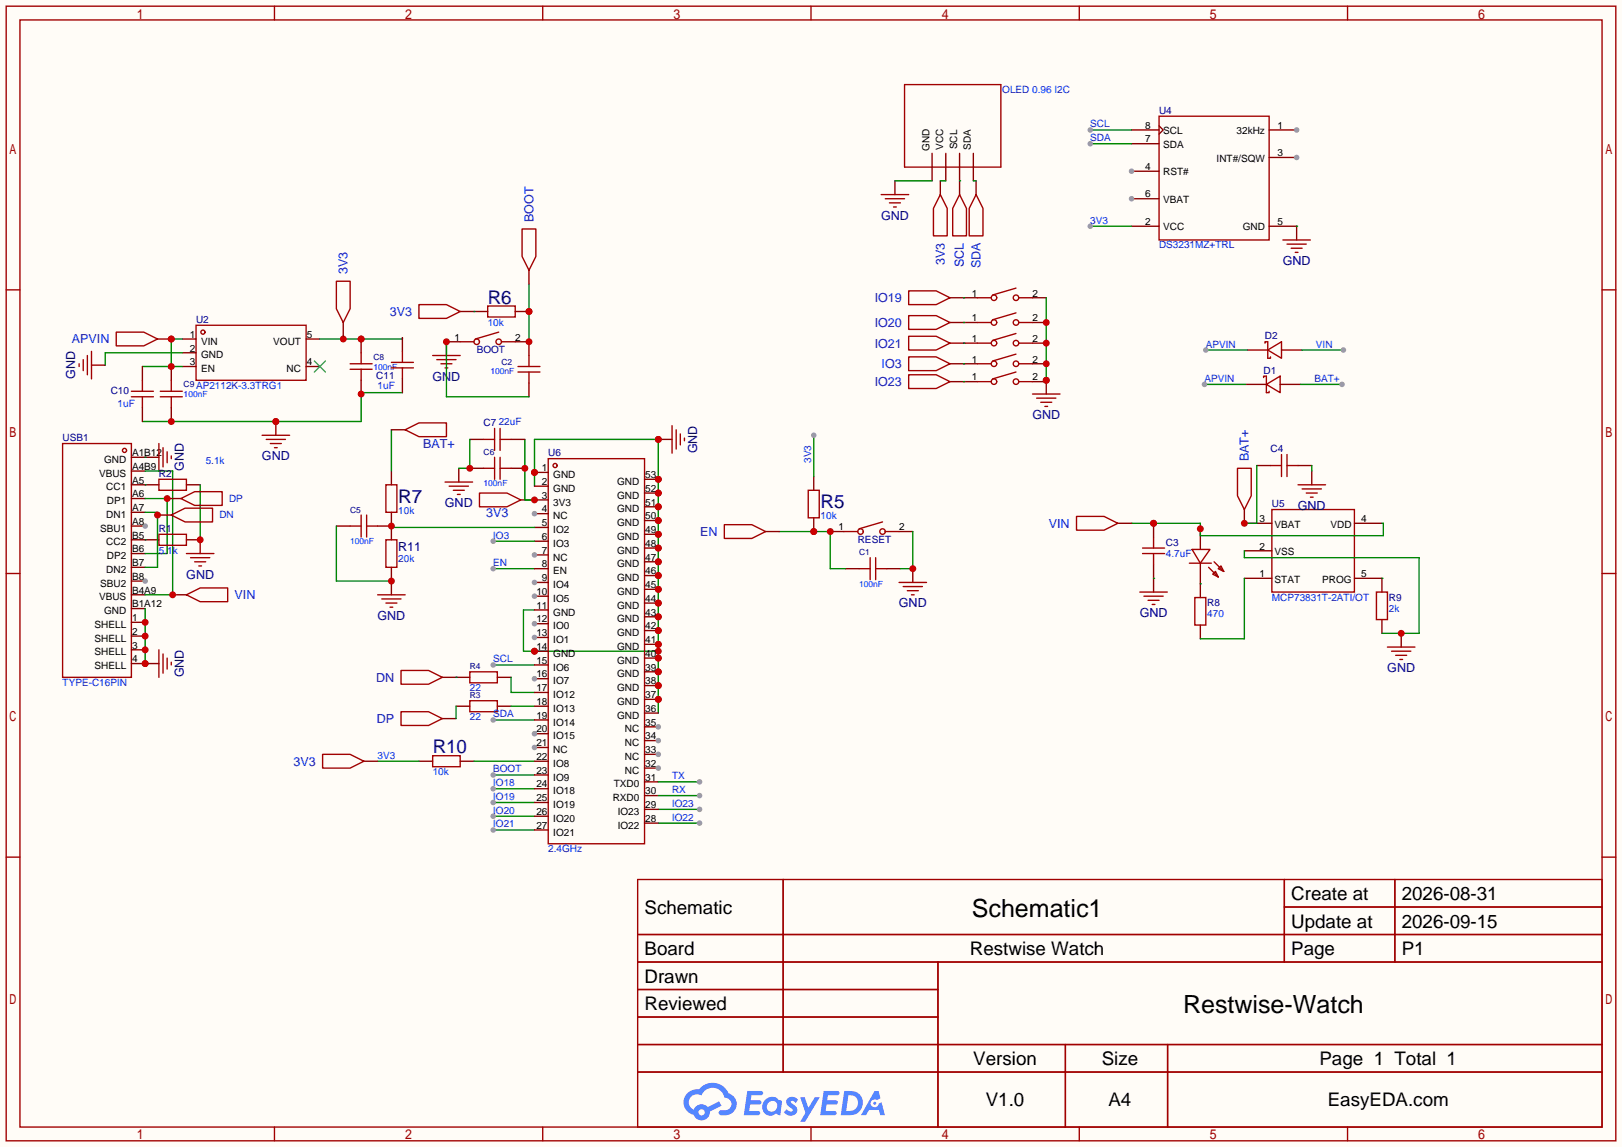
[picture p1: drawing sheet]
<svg xmlns="http://www.w3.org/2000/svg" width="299mm" height="212mm" viewBox="0 0 299 212" stroke-linecap="round" stroke-linejoin="round" font-family="sans-serif">
<path d="M0 0h299.5v211.8h-299.5z" fill="#fffcf7"/>
<g fill="none" stroke="#a10000" stroke-width=".25">
<path d="M1.1 1.1h297.2v209.6h-297.2zM3.7 3.7h292.1v204.5h-292.1zM50.7 1.1v2.6M100.2 1.1v2.6M149.7 1.1v2.6M199.3 1.1v2.6M248.8 1.1v2.6M1.1 53.5h2.6M295.8 53.5h2.5M1.1 105.9h2.6M295.8 105.9h2.5M1.1 158.3h2.6"/>
<path d="M295.8 158.3h2.5M117.7 162.4h178.1v45.8h-178.1zM117.7 172.6h178.1M117.7 177.7h178.1M144.6 162.4v35.6M173.2 177.7v30.5M237.1 162.4v15.3M237.1 167.5h58.7M257.5 162.4v15.3M117.7 182.8h55.5M117.7 192.9h178.1M117.7 187.8h55.5"/>
<path d="M117.7 198h178.1M196.7 192.9v15.3M215.6 192.9v15.3M50.7 208.2v2.5M100.2 208.2v2.5M149.7 208.2v2.5M199.3 208.2v2.5M248.8 208.2v2.5"/>
</g>
<g fill="#5487ff">
<path d="M145.5 202.8a1.3 1.3 0 0 1 1.8 .3l-.4 .6a.54 .54 0 0 0-.9-.2l.1 .2a1.58 1.58 0 0 1 1.1 1.6 1.43 1.43 0 0 1-2.5 .1l.5-.6a.64 .64 0 0 0 .5 .5 .64 .64 0 0 0 .7-.3l-.2-.2a1.6 1.6 0 0 1-1-1.6z"/>
<path d="M147.7 202.7h.9l.7 1.9 1.1-1.9h.9l-2.7 4.5h-.9l1-1.7z"/>
<path d="M138 201.5h1.6a1.31 1.31 0 0 1 1.2 .2 .4 .4 0 0 1-.3 .6h-1.8l-.1 .9h1.6a.4 .4 0 0 1 .4 .4 .4 .4 0 0 1-.4 .4h-1.7l-.2 1.2h.8a1.23 1.23 0 0 1 1.2 .2 .39 .39 0 0 1-.3 .6h-2.7z"/>
<path d="M152.1 201.5h1.6a1.32 1.32 0 0 1 1.3 .2 .39 .39 0 0 1-.4 .6h-1.7l-.2 .9h1.7a.4 .4 0 0 1 .3 .4 .4 .4 0 0 1-.4 .4h-1.7l-.2 1.2h.8a1.23 1.23 0 0 1 1.2 .2 .39 .39 0 0 1-.3 .6h-2.7z"/>
<path d="M161.5 201.5h.7l.4 1.3-.7 .4a.75 .75 0 0 0-1.1 .3 .75 .75 0 0 0 .5 1 .75 .75 0 0 0 .9-.6l.6-.3 .6 2.4h-.9l-.2-1h-1.9l-.5 1h-.9z"/>
<path d="M155.9 201.5l-.7 4.5h1.5a2.27 2.27 0 0 0 2.6-2.3 2.27 2.27 0 0 0-2.7-2.2zM156.6 202.3a1.5 1.5 0 0 1 1.8 1.5 1.5 1.5 0 0 1-1.9 1.4h-.3z"/>
<path d="M141.3 203.1a1.62 1.62 0 0 0-.4 2.1 1.62 1.62 0 0 0 2 .7l.4-.3 .3 .3 .5 .1 .3-2.5-.2-.3h-.4a1.58 1.58 0 0 0-2.5-.1zM141.9 203.6a.99 .99 0 0 1 1.6 .3 .99 .99 0 0 1-.9 1.4 .94 .94 0 0 1-1-.5 .94 .94 0 0 1 .3-1.2z"/>
<path d="M126.9 201.9a2.37 2.37 0 0 0 1.2 4 1.54 1.54 0 0 0 1.7 1 1.54 1.54 0 0 0 1.3-1.6l2.1-1.1-.5-.8-2 1.1a1.57 1.57 0 0 0-2.6 .4 1.5 1.5 0 0 1-.8-2.1 1.5 1.5 0 0 1 2.2-.5 2.23 2.23 0 0 1 2.3-1.4 2.23 2.23 0 0 1 2 1.8 1.16 1.16 0 0 1 1.2 1.1 1.16 1.16 0 0 1-1 1.3h-.7a.47 .47 0 0 0-.6 .3 .47 .47 0 0 0 .4 .6 2.23 2.23 0 0 0 2.3-.7 2.23 2.23 0 0 0 .4-2.3 2.16 2.16 0 0 0-1.3-1.1 3.2 3.2 0 0 0-5.4-.7l-1.2 .1zM129 205.4a.58 .58 0 0 1 1.1 0 .58 .58 0 0 1-1.1 0z"/>
<circle cx="161.5" cy="203.8" r=".28"/>
</g>
<g fill="none" stroke="#a10000" stroke-width=".25">
<path d="M11.6 81.9h12.7v43.2h-12.7z"/>
<circle cx="23" cy="83.2" r=".38"/>
</g>
<path d="M24.3 84.5h2.5M24.3 87h2.5M24.3 89.5h2.5M24.3 92.1h2.5M24.3 94.6h2.5M24.3 97.2h2.5" fill="none" stroke="#870000" stroke-width=".25"/>
<circle cx="26.8" cy="97.2" r=".51" fill="#999"/>
<path d="M24.3 99.7h2.5M24.3 102.2h2.5M24.3 104.8h2.5M24.3 107.3h2.5" fill="none" stroke="#870000" stroke-width=".25"/>
<circle cx="26.8" cy="107.3" r=".51" fill="#999"/>
<path d="M33.7 62.6h2.5M33.7 65.2h2.5M33.7 67.7h2.5M56.5 62.6h2.6M56.5 67.7h2.6M24.3 109.9h2.5M24.3 112.4h2.5M24.3 114.9h2.5M24.3 117.5h2.5M24.3 120h2.5M24.3 122.6h2.5" fill="none" stroke="#870000" stroke-width=".25"/>
<g fill="none" stroke="#a10000" stroke-width=".25">
<path d="M36.2 60.1h20.3v10.1h-20.3z"/>
<circle cx="37.5" cy="61.3" r=".38"/>
</g>
<path d="M58 66.7l2.1 2M60.1 66.7l-2.1 2" fill="none" stroke="#3c3" stroke-width=".25"/>
<path d="M26.8 112.4v10.2" fill="none" stroke="#008700" stroke-width=".25"/>
<g fill="#c00">
<circle cx="26.8" cy="120" r=".63"/>
<circle cx="26.8" cy="122.6" r=".63"/>
<circle cx="26.8" cy="117.5" r=".63"/>
<circle cx="26.8" cy="114.9" r=".63"/>
</g>
<path d="M26.8 84.5h2.5M26.8 122.6h2.5" fill="none" stroke="#870000" stroke-width=".25"/>
<path d="M29.3 81.9v5.1M30.1 82.7v3.5M30.9 83.4v2.1M31.6 84.2v.5" fill="none" stroke="#a10000" stroke-width=".25"/>
<path d="M26.8 84.5h.1" fill="none" stroke="#008700" stroke-width=".25"/>
<circle cx="26.8" cy="122.6" r=".63" fill="#c00"/>
<path d="M29.3 98.7h5.1v2h-5.1zM29.3 88.5h5.1v2.1h-5.1zM29.3 120v5.1M30.1 120.8v3.5M30.9 121.5v2.1M31.6 122.3v.5" fill="none" stroke="#a10000" stroke-width=".25"/>
<path d="M26.8 99.7h.1M26.8 89.5h.1M26.8 87h5.1v22.9h-5.1M26.8 92.1h4.1v10.1h-4.1M37 89.5v10.2" fill="none" stroke="#008700" stroke-width=".25"/>
<path d="M26.8 99.7h2.5M26.8 89.5h2.5M34.4 99.7h2.6v2.5M34.4 89.5h2.6" fill="none" stroke="#870000" stroke-width=".25"/>
<circle cx="37" cy="99.7" r=".63" fill="#c00"/>
<path d="M34.4 102.2h5.1M35.2 103h3.5M35.9 103.8h2.1M36.7 104.5h.5" fill="none" stroke="#a10000" stroke-width=".25"/>
<path d="M31.9 109.9h2.5" fill="none" stroke="#870000" stroke-width=".25"/>
<circle cx="31.9" cy="109.9" r=".63" fill="#c00"/>
<path d="M14.6 67.2v.5M15.4 66.4v2.1M16.1 65.7v3.5M16.9 64.9v5.1M34.4 109.9l2.6-1.3h5v2.5h-5z" fill="none" stroke="#a10000" stroke-width=".25"/>
<path d="M16.9 67.4h2.5" fill="none" stroke="#870000" stroke-width=".25"/>
<path d="M33.7 65.2h-14.3v2.2M63.4 62.1v.5M74.3 62.4v.2h-15.2" fill="none" stroke="#008700" stroke-width=".25"/>
<g fill="#c00">
<circle cx="66.7" cy="62.6" r=".63"/>
<circle cx="63.4" cy="62.6" r=".63"/>
</g>
<g fill="none" stroke="#870000" stroke-width=".25">
<path d="M177.9 55h2.6M177.9 59.6h2.6M190.6 55h2.6M190.6 59.6h2.6M66.7 62.6v2.6M82.4 63.1h2.6M95.1 63.1h2.6v2.6M97.7 70.7v2.6M177.9 63.4h2.6M177.9 70.5h2.6M177.9 67.2h2.6M190.6 63.4h2.6"/>
<path d="M190.6 70.5h2.6M190.6 67.2h2.6M62.1 97.2h2.5M69.7 97.2h2.6M86.7 86.5h2.6M94.4 86.5h2.5M153.3 98.2h2.5M166 98.2h2.5M81.7 125.1h5M81.7 132.7h2.5M84.2 130.4h2.5M91.8 130.4h2.6"/>
<path d="M91.8 125.1h2.6"/>
</g>
<g fill="none" stroke="#a10000" stroke-width=".25">
<path d="M180.5 55h2.5M180.5 59.6h2.5M187.6 53.2l-4.3 1.3M187.6 57.8l-4.3 1.3M188.1 55h2.5M188.1 59.6h2.5M64.6 67.2h4.1M85 63.1h2.5M92.1 61.3l-4.3 1.3M92.6 63.1h2.5M95.6 68.7h4.1M95.6 67.7h4.1"/>
<path d="M97.7 65.7v2M97.7 68.7v2M180.5 63.4h2.5M180.5 70.5h2.5M180.5 67.2h2.5M187.6 61.6l-4.3 1.3M187.6 68.7l-4.3 1.3M187.6 65.4l-4.3 1.3M188.1 63.4h2.5M188.1 70.5h2.5M188.1 67.2h2.5M64.6 97.2h2.1"/>
<path d="M66.7 95.1v4.1M67.7 95.1v4.1M67.7 97.2h2M89.3 86.5h2M91.3 84.5v4M92.3 84.5v4M92.3 86.5h2.1M155.8 98.2h2.6M162.9 96.4l-4.3 1.3M163.4 98.2h2.6M74 131.4h5.1l2.6 1.3-2.6 1.3h-5.1zM74 123.8h5.1l2.6 1.3-2.6 1.3h-5.1z"/>
<path d="M86.7 129.4h5.1v2h-5.1zM86.7 124.1h5.1v2h-5.1z"/>
<circle cx="183.5" cy="55" r=".51"/>
<circle cx="183.5" cy="59.6" r=".51"/>
<circle cx="187.6" cy="55" r=".51"/>
<circle cx="187.6" cy="59.6" r=".51"/>
<circle cx="88" cy="63.1" r=".51"/>
<circle cx="92.1" cy="63.1" r=".51"/>
<circle cx="183.5" cy="67.2" r=".51"/>
<circle cx="183.5" cy="63.4" r=".51"/>
<circle cx="183.5" cy="70.5" r=".51"/>
<circle cx="187.6" cy="67.2" r=".51"/>
<circle cx="187.6" cy="63.4" r=".51"/>
<circle cx="187.6" cy="70.5" r=".51"/>
<circle cx="158.9" cy="98.2" r=".51"/>
<circle cx="162.9" cy="98.2" r=".51"/>
</g>
<path d="M84.2 125.1h.1M84.2 130.4v2.3M94.4 130.4h4.3M94.4 125.1v2.8h4.3" fill="none" stroke="#008700" stroke-width=".25"/>
<circle cx="66.7" cy="62.6" r=".63" fill="#c00"/>
<path d="M29.6 72.3h4.1M29.6 73.3h4.1M31.6 70.2v2.1M31.6 73.3v2M64.6 68.2h4.1M66.7 65.2v2M66.7 68.2v2M158.6 105h2.1M160.7 103v4.1M161.7 103v4.1M161.7 105h2" fill="none" stroke="#a10000" stroke-width=".25"/>
<path d="M31.6 67.7v2.5M31.6 75.3v2.6M66.7 70.2v2.6M156.1 105h2.5M163.7 105h2.5" fill="none" stroke="#870000" stroke-width=".25"/>
<path d="M143.9 98.2h9.4v6.8h2.8" fill="none" stroke="#008700" stroke-width=".25"/>
<g fill="#c00">
<circle cx="150.2" cy="98.2" r=".63"/>
<circle cx="153.3" cy="98.2" r=".63"/>
</g>
<path d="M97.7 52.5v10.6" fill="none" stroke="#008700" stroke-width=".25"/>
<g fill="#c00">
<circle cx="97.7" cy="63.1" r=".63"/>
<circle cx="97.7" cy="57.5" r=".63"/>
</g>
<path d="M82.4 63.1v2.6" fill="none" stroke="#870000" stroke-width=".25"/>
<path d="M79.9 65.7h5.1M80.6 66.4h3.6M81.4 67.2h2M82.2 67.9h.5" fill="none" stroke="#a10000" stroke-width=".25"/>
<path d="M82.4 63.1v10.2h15.3" fill="none" stroke="#008700" stroke-width=".25"/>
<circle cx="82.4" cy="63.1" r=".63" fill="#c00"/>
<path d="M168.5 98.2v6.8h-2.3" fill="none" stroke="#008700" stroke-width=".25"/>
<path d="M168.5 105v2.6" fill="none" stroke="#870000" stroke-width=".25"/>
<circle cx="168.5" cy="105" r=".63" fill="#c00"/>
<path d="M71.2 89.5h2.1v5.1h-2.1zM166 107.6h5.1M166.8 108.3h3.5M167.5 109.1h2M168.3 109.9h.5M79.9 139.6h5.1v2h-5.1z" fill="none" stroke="#a10000" stroke-width=".25"/>
<path d="M87.5 57.5h2.5M95.1 57.5h2.6M72.3 87v2.5M72.3 94.6v2.6M77.3 140.6h2.6M85 140.6h2.5" fill="none" stroke="#870000" stroke-width=".25"/>
<circle cx="97.7" cy="57.5" r=".63" fill="#c00"/>
<path d="M90 56.5h5.1v2h-5.1z" fill="none" stroke="#a10000" stroke-width=".25"/>
<path d="M150.2 88v2.6M150.2 95.6v2.6" fill="none" stroke="#870000" stroke-width=".25"/>
<circle cx="150.2" cy="98.2" r=".63" fill="#c00"/>
<path d="M149.2 90.6h2.1v5h-2.1z" fill="none" stroke="#a10000" stroke-width=".25"/>
<path d="M150.2 80.4v7.6" fill="none" stroke="#008700" stroke-width=".25"/>
<circle cx="150.2" cy="80.4" r=".51" fill="#999"/>
<path d="M85 57.5h2.5M221.6 97.7v3.8M221.6 104v3.8" fill="none" stroke="#870000" stroke-width=".25"/>
<path d="M77.3 56.3h5.1l2.6 1.2-2.6 1.3h-5.1zM219.6 104h4M220.1 101.5h3.3l-1.8 2.5zM223.1 104.8l1.8 1.8M223.9 106l.5-.5 .5 1.1zM224.2 103.8l1.7 1.7M224.9 105l.5-.5 .5 1z" fill="none" stroke="#a10000" stroke-width=".25"/>
<path d="M87.5 57.5h.1M193.2 55v15.5" fill="none" stroke="#008700" stroke-width=".25"/>
<g fill="#c00">
<circle cx="193.2" cy="59.6" r=".63"/>
<circle cx="193.2" cy="63.4" r=".63"/>
<circle cx="193.2" cy="67.2" r=".63"/>
<circle cx="193.2" cy="70.2" r=".63"/>
</g>
<path d="M193.2 70.2v2.6" fill="none" stroke="#870000" stroke-width=".25"/>
<circle cx="193.2" cy="70.2" r=".63" fill="#c00"/>
<g fill="none" stroke="#a10000" stroke-width=".25">
<path d="M167 15.6h17.8v15.3h-17.8zM162.7 35.9h5.1M163.4 36.7h3.6M164.2 37.5h2M165 38.2h.5M173.6 35.9l1.3 2.6v5.1h-2.6v-5.1zM177.2 35.9l1.2 2.6v5.1h-2.5v-5.1zM180.2 35.9l1.3 2.6v5.1h-2.6v-5.1zM214 21.5h20.3v22.8h-20.3zM167.8 53.7h5l2.6 1.3-2.6 1.3h-5zM167.8 58.3h5l2.6 1.3-2.6 1.2h-5zM167.8 62.1h5l2.6 1.3-2.6 1.2h-5z"/>
<path d="M167.8 65.9h5l2.6 1.3-2.6 1.3h-5zM167.8 69.2h5l2.6 1.3-2.6 1.3h-5zM190.6 72.8h5.1M191.4 73.5h3.5M192.2 74.3h2M192.9 75.1h.5"/>
</g>
<g fill="none" stroke="#870000" stroke-width=".25">
<path d="M165.2 33.4v2.5M172.1 28.3v5.1M173.6 33.4v2.5M174.6 28.3v5.1M177.2 28.3v7.6M179.7 28.3v5.1M180.2 33.4v2.5M234.3 24h5.1M175.4 55h2.5M175.4 59.6h2.5M175.4 63.4h2.5M175.4 67.2h2.5"/>
<path d="M175.4 70.5h2.5"/>
</g>
<path d="M165.2 33.4h6.9M173.6 33.4h1M177.2 33.4h.1M179.7 33.4h.5M177.9 55h.1M177.9 59.6h.1M177.9 63.4h.1M177.9 67.2h.1M177.9 70.5h.1" fill="none" stroke="#008700" stroke-width=".25"/>
<circle cx="239.4" cy="24" r=".51" fill="#999"/>
<path d="M234.3 29.1h5.1M208.9 41.8h5.1" fill="none" stroke="#870000" stroke-width=".25"/>
<circle cx="239.4" cy="29.1" r=".51" fill="#999"/>
<path d="M208.9 31.6h5.1" fill="none" stroke="#870000" stroke-width=".25"/>
<circle cx="208.9" cy="31.6" r=".51" fill="#999"/>
<path d="M208.9 36.7h5.1M234.3 41.8h5.1" fill="none" stroke="#870000" stroke-width=".25"/>
<circle cx="208.9" cy="36.7" r=".51" fill="#999"/>
<path d="M208.9 26.5h5.1M208.9 24h5.1M214 23.2l.8 .8-.8 .8" fill="none" stroke="#870000" stroke-width=".25"/>
<path d="M201.3 24h7.6" fill="none" stroke="#008700" stroke-width=".25"/>
<circle cx="201.3" cy="24" r=".51" fill="#999"/>
<path d="M201.3 26.5h7.6" fill="none" stroke="#008700" stroke-width=".25"/>
<circle cx="201.3" cy="26.5" r=".51" fill="#999"/>
<path d="M239.4 41.8v2.5" fill="none" stroke="#870000" stroke-width=".25"/>
<path d="M236.9 44.3h5M237.6 45.1h3.6M238.4 45.8h2M239.1 46.6h.5" fill="none" stroke="#a10000" stroke-width=".25"/>
<path d="M201.3 41.8h7.6M239.4 41.8h.1" fill="none" stroke="#008700" stroke-width=".25"/>
<circle cx="201.3" cy="41.8" r=".51" fill="#999"/>
<path d="M234.8 94.1h15.3v15.2h-15.3z" fill="none" stroke="#a10000" stroke-width=".25"/>
<path d="M229.7 96.6h5.1M250.1 96.6h5M229.7 106.8h5.1M229.7 101.7h5.1M250.1 106.8h5" fill="none" stroke="#870000" stroke-width=".25"/>
<path d="M208.9 96.6h12.7v2.3h33.8v-2.3h-.3" fill="none" stroke="#008700" stroke-width=".25"/>
<g fill="#c00">
<circle cx="221.6" cy="97.7" r=".63"/>
<circle cx="213" cy="96.6" r=".63"/>
</g>
<path d="M206.4 96.6h2.5M213 96.6v2.6M232 86h2.6M239.6 86h2.6M213 104.3v2.5" fill="none" stroke="#870000" stroke-width=".25"/>
<path d="M198.8 95.4h5l2.6 1.2-2.6 1.3h-5zM213 99.2v2M234.6 86h2M236.6 83.9v4.1M237.6 83.9v4.1M237.6 86h2M210.9 102.2h4.1M210.9 101.2h4.1" fill="none" stroke="#a10000" stroke-width=".25"/>
<circle cx="213" cy="96.6" r=".63" fill="#c00"/>
<path d="M210.4 109.3h5.1M211.2 110.1h3.6M212 110.9h2M212.7 111.6h.5M213 102.2v2.1M220.6 110.4h2v5h-2zM254.1 109.3h2.1v5.1h-2.1z" fill="none" stroke="#a10000" stroke-width=".25"/>
<path d="M213 106.8v2.5M221.6 107.8v2.6M221.6 115.4v2.6M255.1 106.8v2.5M255.1 114.4v2.6M258.7 117v2.5" fill="none" stroke="#870000" stroke-width=".25"/>
<path d="M213 106.8h.1M221.6 107.8h.1M229.7 106.8v11.2h-8.1M229.7 101.7v1.3h32.3v14h-6.9M255.1 106.8h.1" fill="none" stroke="#008700" stroke-width=".25"/>
<circle cx="258.7" cy="117" r=".63" fill="#c00"/>
<path d="M228.5 86.5h2.5v5.1l-1.3 2.5-1.2-2.5zM239.6 89.5h5.1M240.4 90.3h3.6M241.2 91.1h2M241.9 91.8h.5M256.2 119.5h5M256.9 120.3h3.6M257.7 121h2M258.4 121.8h.6" fill="none" stroke="#a10000" stroke-width=".25"/>
<path d="M229.7 94.1v2.5M242.2 87v2.5" fill="none" stroke="#870000" stroke-width=".25"/>
<path d="M98.7 89.8v-8.6h22.8v50.5M98.7 112.6h-2.1v7.7h24.9" fill="none" stroke="#008700" stroke-width=".25"/>
<g fill="#c00">
<circle cx="121.5" cy="81.2" r=".63"/>
<circle cx="98.7" cy="87.2" r=".63"/>
<circle cx="121.5" cy="88.5" r=".63"/>
<circle cx="121.5" cy="91.1" r=".63"/>
<circle cx="121.5" cy="93.6" r=".63"/>
<circle cx="121.5" cy="96.1" r=".63"/>
<circle cx="121.5" cy="98.7" r=".63"/>
<circle cx="121.5" cy="101.2" r=".63"/>
<circle cx="121.5" cy="103.8" r=".63"/>
<circle cx="121.5" cy="106.3" r=".63"/>
<circle cx="121.5" cy="108.8" r=".63"/>
<circle cx="121.5" cy="111.4" r=".63"/>
<circle cx="121.5" cy="113.9" r=".63"/>
<circle cx="121.5" cy="116.5" r=".63"/>
<circle cx="121.5" cy="119" r=".63"/>
<circle cx="121.5" cy="120.3" r=".63"/>
<circle cx="98.7" cy="120.3" r=".63"/>
<circle cx="121.5" cy="121.5" r=".63"/>
<circle cx="121.5" cy="124.1" r=".63"/>
<circle cx="121.5" cy="126.6" r=".63"/>
<circle cx="121.5" cy="129.2" r=".63"/>
</g>
<path d="M96.1 92.3h2.6" fill="none" stroke="#870000" stroke-width=".25"/>
<path d="M88.5 91.1h5.1l2.5 1.2-2.5 1.3h-5.1z" fill="none" stroke="#a10000" stroke-width=".25"/>
<path d="M91.1 105h7.6" fill="none" stroke="#008700" stroke-width=".25"/>
<circle cx="91.1" cy="105" r=".51" fill="#999"/>
<path d="M91.1 143.1h7.6" fill="none" stroke="#008700" stroke-width=".25"/>
<circle cx="91.1" cy="143.1" r=".51" fill="#999"/>
<path d="M69.7 140.6h7.6M87.5 140.6h11.2" fill="none" stroke="#008700" stroke-width=".25"/>
<path d="M121.5 81.2h2.6" fill="none" stroke="#870000" stroke-width=".25"/>
<circle cx="121.5" cy="81.2" r=".63" fill="#c00"/>
<path d="M124.1 78.6v5.1M124.8 79.4v3.5M233.3 69.7v-.2h.5v3h.5v-.2M233.6 63.4v-.3h.5v3.1h.5v-.3M233.8 71l2.5-1.5v3zM234.1 64.6l2.5-1.5v3.1zM125.6 80.1v2.1M126.4 80.9v.5" fill="none" stroke="#a10000" stroke-width=".25"/>
<path d="M230 71h3.8M230.3 64.6h3.8M236.3 71h3.9M236.6 64.6h3.8" fill="none" stroke="#870000" stroke-width=".25"/>
<path d="M240.2 71h7.6" fill="none" stroke="#008700" stroke-width=".25"/>
<circle cx="247.8" cy="71" r=".51" fill="#999"/>
<path d="M222.4 71h7.6" fill="none" stroke="#008700" stroke-width=".25"/>
<circle cx="222.4" cy="71" r=".51" fill="#999"/>
<path d="M31.6 67.7h2.1M33.7 62.6h-2.1v5.3h-.5v-.2h-4.8" fill="none" stroke="#008700" stroke-width=".25"/>
<g fill="#c00">
<circle cx="31.6" cy="67.7" r=".63"/>
<circle cx="31.6" cy="62.6" r=".63"/>
</g>
<path d="M29.1 62.6h2.5" fill="none" stroke="#870000" stroke-width=".25"/>
<circle cx="31.6" cy="62.6" r=".63" fill="#c00"/>
<path d="M21.5 61.3h5l2.6 1.3-2.6 1.3h-5z" fill="none" stroke="#a10000" stroke-width=".25"/>
<path d="M240.4 64.6h7.6" fill="none" stroke="#008700" stroke-width=".25"/>
<circle cx="248" cy="64.6" r=".51" fill="#999"/>
<path d="M222.6 64.6h7.7" fill="none" stroke="#008700" stroke-width=".25"/>
<circle cx="222.6" cy="64.6" r=".51" fill="#999"/>
<path d="M121.5 149.5h7.7" fill="none" stroke="#008700" stroke-width=".25"/>
<circle cx="129.2" cy="149.5" r=".51" fill="#999"/>
<path d="M121.5 152h7.7" fill="none" stroke="#008700" stroke-width=".25"/>
<circle cx="129.2" cy="152" r=".51" fill="#999"/>
<path d="M91.1 153.3h7.6" fill="none" stroke="#008700" stroke-width=".25"/>
<circle cx="91.1" cy="153.3" r=".51" fill="#999"/>
<path d="M91.1 150.7h7.6" fill="none" stroke="#008700" stroke-width=".25"/>
<circle cx="91.1" cy="150.7" r=".51" fill="#999"/>
<path d="M91.1 148.2h7.6" fill="none" stroke="#008700" stroke-width=".25"/>
<circle cx="91.1" cy="148.2" r=".51" fill="#999"/>
<path d="M91.1 133h7.6" fill="none" stroke="#008700" stroke-width=".25"/>
<circle cx="91.1" cy="133" r=".51" fill="#999"/>
<path d="M91.1 122.8h7.6" fill="none" stroke="#008700" stroke-width=".25"/>
<circle cx="91.1" cy="122.8" r=".51" fill="#999"/>
<path d="M91.1 145.7h7.6" fill="none" stroke="#008700" stroke-width=".25"/>
<circle cx="91.1" cy="145.7" r=".51" fill="#999"/>
<g fill="none" stroke="#a10000" stroke-width=".25">
<path d="M101.2 84.7h17.8v71.1h-17.8z"/>
<circle cx="102.5" cy="86" r=".38"/>
</g>
<path d="M98.7 87.2h2.5" fill="none" stroke="#870000" stroke-width=".25"/>
<circle cx="98.7" cy="87.2" r=".63" fill="#c00"/>
<path d="M98.7 89.8h2.5M98.7 92.3h2.5M98.7 94.9h2.5" fill="none" stroke="#870000" stroke-width=".25"/>
<circle cx="98.7" cy="94.9" r=".51" fill="#999"/>
<path d="M98.7 97.4h2.5M98.7 99.9h2.5M98.7 102.5h2.5" fill="none" stroke="#870000" stroke-width=".25"/>
<circle cx="98.7" cy="102.5" r=".51" fill="#999"/>
<path d="M98.7 105h2.5M98.7 107.6h2.5" fill="none" stroke="#870000" stroke-width=".25"/>
<circle cx="98.7" cy="107.6" r=".51" fill="#999"/>
<path d="M98.7 110.1h2.5" fill="none" stroke="#870000" stroke-width=".25"/>
<circle cx="98.7" cy="110.1" r=".51" fill="#999"/>
<path d="M98.7 112.6h2.5M98.7 115.2h2.5" fill="none" stroke="#870000" stroke-width=".25"/>
<circle cx="98.7" cy="115.2" r=".51" fill="#999"/>
<path d="M98.7 117.7h2.5" fill="none" stroke="#870000" stroke-width=".25"/>
<circle cx="98.7" cy="117.7" r=".51" fill="#999"/>
<path d="M98.7 120.3h2.5" fill="none" stroke="#870000" stroke-width=".25"/>
<circle cx="98.7" cy="120.3" r=".63" fill="#c00"/>
<path d="M98.7 122.8h2.5M98.7 125.3h2.5" fill="none" stroke="#870000" stroke-width=".25"/>
<circle cx="98.7" cy="125.3" r=".51" fill="#999"/>
<path d="M98.7 127.9h2.5M98.7 130.4h2.5M98.7 133h2.5M98.7 135.5h2.5" fill="none" stroke="#870000" stroke-width=".25"/>
<circle cx="98.7" cy="135.5" r=".51" fill="#999"/>
<path d="M98.7 138h2.5" fill="none" stroke="#870000" stroke-width=".25"/>
<circle cx="98.7" cy="138" r=".51" fill="#999"/>
<path d="M98.7 140.6h2.5M98.7 143.1h2.5M98.7 145.7h2.5M98.7 148.2h2.5M98.7 150.7h2.5M98.7 153.3h2.5M119 152h2.5M119 149.5h2.5M119 146.9h2.5M119 144.4h2.5M119 141.9h2.5" fill="none" stroke="#870000" stroke-width=".25"/>
<circle cx="121.5" cy="141.9" r=".51" fill="#999"/>
<path d="M119 139.3h2.5" fill="none" stroke="#870000" stroke-width=".25"/>
<circle cx="121.5" cy="139.3" r=".51" fill="#999"/>
<path d="M119 136.8h2.5" fill="none" stroke="#870000" stroke-width=".25"/>
<circle cx="121.5" cy="136.8" r=".51" fill="#999"/>
<path d="M119 134.2h2.5" fill="none" stroke="#870000" stroke-width=".25"/>
<circle cx="121.5" cy="134.2" r=".51" fill="#999"/>
<path d="M119 131.7h2.5M119 129.2h2.5" fill="none" stroke="#870000" stroke-width=".25"/>
<circle cx="121.5" cy="129.2" r=".63" fill="#c00"/>
<path d="M119 126.6h2.5" fill="none" stroke="#870000" stroke-width=".25"/>
<circle cx="121.5" cy="126.6" r=".63" fill="#c00"/>
<path d="M119 124.1h2.5" fill="none" stroke="#870000" stroke-width=".25"/>
<circle cx="121.5" cy="124.1" r=".63" fill="#c00"/>
<path d="M119 121.5h2.5" fill="none" stroke="#870000" stroke-width=".25"/>
<circle cx="121.5" cy="121.5" r=".63" fill="#c00"/>
<path d="M119 119h2.5" fill="none" stroke="#870000" stroke-width=".25"/>
<circle cx="121.5" cy="119" r=".63" fill="#c00"/>
<path d="M119 116.5h2.5" fill="none" stroke="#870000" stroke-width=".25"/>
<circle cx="121.5" cy="116.5" r=".63" fill="#c00"/>
<path d="M119 113.9h2.5" fill="none" stroke="#870000" stroke-width=".25"/>
<circle cx="121.5" cy="113.9" r=".63" fill="#c00"/>
<path d="M119 111.4h2.5" fill="none" stroke="#870000" stroke-width=".25"/>
<circle cx="121.5" cy="111.4" r=".63" fill="#c00"/>
<path d="M119 108.8h2.5" fill="none" stroke="#870000" stroke-width=".25"/>
<circle cx="121.5" cy="108.8" r=".63" fill="#c00"/>
<path d="M119 106.3h2.5" fill="none" stroke="#870000" stroke-width=".25"/>
<circle cx="121.5" cy="106.3" r=".63" fill="#c00"/>
<path d="M119 103.8h2.5" fill="none" stroke="#870000" stroke-width=".25"/>
<circle cx="121.5" cy="103.8" r=".63" fill="#c00"/>
<path d="M119 101.2h2.5" fill="none" stroke="#870000" stroke-width=".25"/>
<circle cx="121.5" cy="101.2" r=".63" fill="#c00"/>
<path d="M119 98.7h2.5" fill="none" stroke="#870000" stroke-width=".25"/>
<circle cx="121.5" cy="98.7" r=".63" fill="#c00"/>
<path d="M119 96.1h2.5" fill="none" stroke="#870000" stroke-width=".25"/>
<circle cx="121.5" cy="96.1" r=".63" fill="#c00"/>
<path d="M119 93.6h2.5" fill="none" stroke="#870000" stroke-width=".25"/>
<circle cx="121.5" cy="93.6" r=".63" fill="#c00"/>
<path d="M119 91.1h2.5" fill="none" stroke="#870000" stroke-width=".25"/>
<circle cx="121.5" cy="91.1" r=".63" fill="#c00"/>
<path d="M119 88.5h2.5" fill="none" stroke="#870000" stroke-width=".25"/>
<circle cx="121.5" cy="88.5" r=".63" fill="#c00"/>
<path d="M96.9 81.2v11.1h1.8" fill="none" stroke="#008700" stroke-width=".25"/>
<g fill="#c00">
<circle cx="96.9" cy="86.5" r=".63"/>
<circle cx="98.7" cy="92.3" r=".63"/>
</g>
<path d="M72.3 97.2v2.5M72.3 104.8v5.1" fill="none" stroke="#870000" stroke-width=".25"/>
<path d="M71.2 99.7h2.1v5.1h-2.1zM69.7 109.9h5.1M70.5 110.6h3.5M71.2 111.4h2.1M72 112.1h.5" fill="none" stroke="#a10000" stroke-width=".25"/>
<path d="M72.3 79.4v7.6M62.1 97.2v10.1h10.2" fill="none" stroke="#008700" stroke-width=".25"/>
<circle cx="72.3" cy="107.3" r=".63" fill="#c00"/>
<path d="M72.3 97.2v.2h26.4" fill="none" stroke="#008700" stroke-width=".25"/>
<circle cx="72.3" cy="97.2" r=".63" fill="#c00"/>
<path d="M91.3 79.1v4.1M92.3 79.1v4.1M89.3 81.2h2M92.3 81.2h2.1" fill="none" stroke="#a10000" stroke-width=".25"/>
<path d="M86.7 81.2h2.6M94.4 81.2h2.5" fill="none" stroke="#870000" stroke-width=".25"/>
<path d="M74.3 72.5h-7.6v5.4h-40.4" fill="none" stroke="#008700" stroke-width=".25"/>
<g fill="#c00">
<circle cx="66.7" cy="72.8" r=".63"/>
<circle cx="50.9" cy="77.9" r=".63"/>
<circle cx="31.6" cy="77.9" r=".63"/>
</g>
<path d="M50.9 77.9v2.5" fill="none" stroke="#870000" stroke-width=".25"/>
<circle cx="50.9" cy="77.9" r=".63" fill="#c00"/>
<g fill="none" stroke="#a10000" stroke-width=".25">
<path d="M62.1 51.9h2.5v5.1l-1.2 2.6-1.3-2.6zM96.4 42.3h2.5v5.1l-1.2 2.5-1.3-2.5zM74.8 79.4l2.5-1.3h5.1v2.5h-5.1zM48.4 80.4h5.1M49.1 81.2h3.6M49.9 81.9h2M50.7 82.7h.5M82.2 89h5M82.9 89.8h3.6M83.7 90.6h2M84.5 91.3h.5M133.7 96.9h5.1l2.6 1.3-2.6 1.2h-5.1z"/>
<path d="M59.6 139.3h5l2.6 1.3-2.6 1.3h-5z"/>
</g>
<path d="M63.4 59.6v2.5M97.7 49.9v2.6M72.3 79.4h2.5M84.7 86.5v2.5M141.4 98.2h2.5M67.2 140.6h2.5" fill="none" stroke="#870000" stroke-width=".25"/>
<path d="M86.7 81.2v5.3h-2" fill="none" stroke="#008700" stroke-width=".25"/>
<circle cx="86.7" cy="86.5" r=".63" fill="#c00"/>
<path d="M91.1 99.9h7.6" fill="none" stroke="#008700" stroke-width=".25"/>
<circle cx="91.1" cy="99.9" r=".51" fill="#999"/>
<path d="M121.5 144.4h7.7" fill="none" stroke="#008700" stroke-width=".25"/>
<circle cx="129.2" cy="144.4" r=".51" fill="#999"/>
<path d="M121.5 146.9h7.7" fill="none" stroke="#008700" stroke-width=".25"/>
<circle cx="129.2" cy="146.9" r=".51" fill="#999"/>
<path d="M24.3 72.3h4M24.3 73.3h4M26.3 70.2v2.1M26.3 73.3v2M72.3 66.9h4M72.3 67.9h4M74.3 64.9v2M74.3 67.9v2.1" fill="none" stroke="#a10000" stroke-width=".25"/>
<path d="M26.3 67.7v2.5M26.3 75.3v2.6M74.3 62.4v2.5M74.3 70v2.5M29.1 95.1h2.5" fill="none" stroke="#870000" stroke-width=".25"/>
<path d="M26.8 94.6h2.3v10.2h-2.3" fill="none" stroke="#008700" stroke-width=".25"/>
<circle cx="29.1" cy="95.1" r=".63" fill="#c00"/>
<path d="M31.6 95.1l2.6-1.2h5v2.5h-5z" fill="none" stroke="#a10000" stroke-width=".25"/>
<path d="M30.9 92.1h2.5" fill="none" stroke="#870000" stroke-width=".25"/>
<circle cx="30.9" cy="92.1" r=".63" fill="#c00"/>
<path d="M33.4 92.1l2.5-1.3h5.1v2.5h-5.1z" fill="none" stroke="#a10000" stroke-width=".25"/>
<path d="M232 86v10.6h-2.3" fill="none" stroke="#008700" stroke-width=".25"/>
<circle cx="229.7" cy="96.6" r=".63" fill="#c00"/>
<path d="M242.2 86v1" fill="none" stroke="#008700" stroke-width=".25"/>
<g font-size="4.6">
<text x="179.4" y="169.4">Schematic1</text>
<text x="218.4" y="187.1">Restwise-Watch</text>
</g>
<g font-size="3.5" fill="#000080">
<text x="90" y="56.1">R6</text>
<text x="73.5" y="92.9">R7</text>
<text x="151.5" y="93.9">R5</text>
<text x="79.9" y="139.1">R10</text>
</g>
<g font-size="3.5">
<text x="238.4" y="166.2">Create at</text>
<text x="258.8" y="166.2">2026-08-31</text>
<text x="119" y="168.8">Schematic</text>
<text x="238.4" y="171.3">Update at</text>
<text x="258.8" y="171.3">2026-09-15</text>
<text x="119" y="176.4">Board</text>
<text x="179.1" y="176.4">Restwise Watch</text>
<text x="238.4" y="176.4">Page</text>
<text x="258.8" y="176.4">P1</text>
<text x="119" y="181.5">Drawn</text>
<text x="119" y="186.6">Reviewed</text>
<text x="179.7" y="196.7">Version</text>
<text x="203.4" y="196.7">Size</text>
<text x="243.6" y="196.7">Page 1 Total 1</text>
<text x="182" y="204.3">V1.0</text>
<text x="204.7" y="204.3">A4</text>
<text x="245.1" y="204.3">EasyEDA.com</text>
</g>
<g font-size="2.3" fill="#00f">
<text x="98.5" y="41" transform="rotate(-90 98.5 41)">BOOT</text>
<text x="64.2" y="50.7" transform="rotate(-90 64.2 50.7)">3V3</text>
<text x="174.4" y="48.9" transform="rotate(-90 174.4 48.9)">3V3</text>
<text x="178" y="49.3" transform="rotate(-90 178 49.3)">SCL</text>
<text x="181" y="49.6" transform="rotate(-90 181 49.6)">SDA</text>
<text x="72" y="58.3">3V3</text>
<text x="161.5" y="55.8">IO19</text>
<text x="13.3" y="63.4">APVIN</text>
<text x="161.5" y="60.4">IO20</text>
<text x="161.5" y="64.2">IO21</text>
<text x="161.5" y="71.3">IO23</text>
<text x="162.8" y="68">IO3</text>
<text x="78.1" y="82.7">BAT+</text>
<text x="230.6" y="85.2" transform="rotate(-90 230.6 85.2)">BAT+</text>
<text x="89.7" y="95.4">3V3</text>
<text x="129.3" y="99">EN</text>
<text x="193.6" y="97.5">VIN</text>
<text x="43.3" y="110.7">VIN</text>
<text x="69.4" y="125.9">DN</text>
<text x="69.6" y="133.5">DP</text>
<text x="54.2" y="141.4">3V3</text>
</g>
<g font-size="2.3" fill="#000080">
<text x="162.7" y="40.6">GND</text>
<text x="236.8" y="48.9">GND</text>
<text x="13.9" y="70" transform="rotate(-90 13.9 70)">GND</text>
<text x="79.9" y="70.3">GND</text>
<text x="190.6" y="77.4">GND</text>
<text x="128.7" y="83.7" transform="rotate(-90 128.7 83.7)">GND</text>
<text x="34" y="87" transform="rotate(-90 34 87)">GND</text>
<text x="48.4" y="85">GND</text>
<text x="82.1" y="93.6">GND</text>
<text x="239.6" y="94.2">GND</text>
<text x="73.5" y="101.8">R11</text>
<text x="34.4" y="106.9">GND</text>
<text x="166" y="112.2">GND</text>
<text x="210.4" y="114">GND</text>
<text x="69.7" y="114.5">GND</text>
<text x="34" y="125.1" transform="rotate(-90 34 125.1)">GND</text>
<text x="256.1" y="124.1">GND</text>
</g>
<g font-size="1.8" fill="#00f">
<text x="185" y="17.2">OLED 0.96 I2C</text>
<text x="201.3" y="23.5">SCL</text>
<text x="201.3" y="26.1">SDA</text>
<text x="201.3" y="41.3">3V3</text>
<text x="214" y="45.9">DS3231MZ+TRL</text>
<text x="90" y="60.1">10k</text>
<text x="222.6" y="64.2">APVIN</text>
<text x="243" y="64.2">VIN</text>
<text x="36.2" y="71.8">AP2112K-3.3TRG1</text>
<text x="69.7" y="71.8">1uF</text>
<text x="222.4" y="70.5">APVIN</text>
<text x="242.7" y="70.5">BAT+</text>
<text x="21.7" y="75.1">1uF</text>
<text x="92.1" y="78.4">22uF</text>
<text x="38" y="85.8">5.1k</text>
<text x="149.8" y="85.5" transform="rotate(-90 149.8 85.5)">3V3</text>
<text x="40.5" y="95.7">DN</text>
<text x="42.3" y="92.6">DP</text>
<text x="73.5" y="94.9">10k</text>
<text x="151.5" y="95.9">10k</text>
<text x="91.1" y="99.5">IO3</text>
<text x="29.3" y="102.3">5.1k</text>
<text x="73.5" y="103.8">20k</text>
<text x="91.1" y="104.6">EN</text>
<text x="215.3" y="102.8">4.7uF</text>
<text x="222.9" y="114">470</text>
<text x="234.8" y="110.9">MCP73831T-2ATI/OT</text>
<text x="256.4" y="112.9">2k</text>
<text x="91.1" y="122.3">SCL</text>
<text x="11.6" y="126.7">TYPE-C16PIN</text>
<text x="86.7" y="127.7">22</text>
<text x="86.7" y="133">22</text>
<text x="91.1" y="132.5">SDA</text>
<text x="69.7" y="140.1">3V3</text>
<text x="79.9" y="143.2">10k</text>
<text x="91.1" y="142.7">BOOT</text>
<text x="124.1" y="143.9">TX</text>
<text x="91.1" y="147.7">IO19</text>
<text x="91.1" y="145.2">IO18</text>
<text x="124.1" y="149">IO23</text>
<text x="124.1" y="146.5">RX</text>
<text x="91.1" y="152.8">IO21</text>
<text x="91.1" y="150.3">IO20</text>
<text x="124.1" y="151.6">IO22</text>
<text x="101.2" y="157.4">2.4GHz</text>
</g>
<g font-size="1.8">
<text x="211.4" y="23.8">8</text>
<text x="235.8" y="23.8">1</text>
<text x="171.6" y="27.8" transform="rotate(-90 171.6 27.8)">GND</text>
<text x="174.2" y="27.7" transform="rotate(-90 174.2 27.7)">VCC</text>
<text x="176.7" y="27.6" transform="rotate(-90 176.7 27.6)">SCL</text>
<text x="179.2" y="27.7" transform="rotate(-90 179.2 27.7)">SDA</text>
<text x="211.4" y="26.3">7</text>
<text x="214.8" y="27.3">SDA</text>
<text x="214.8" y="24.8">SCL</text>
<text x="224.6" y="29.9">INT#/SQW</text>
<text x="228.3" y="24.8">32kHz</text>
<text x="235.8" y="28.9">3</text>
<text x="211.4" y="31.4">4</text>
<text x="214.8" y="32.4">RST#</text>
<text x="211.4" y="41.6">2</text>
<text x="211.4" y="36.5">6</text>
<text x="214.8" y="37.5">VBAT</text>
<text x="235.8" y="41.6">5</text>
<text x="214.8" y="42.6">VCC</text>
<text x="229.4" y="42.6">GND</text>
<text x="179.4" y="54.8">1</text>
<text x="179.4" y="59.3">1</text>
<text x="190.6" y="54.8">2</text>
<text x="190.6" y="59.3">2</text>
<text x="35" y="62.4">1</text>
<text x="35" y="64.9">2</text>
<text x="37.1" y="63.7">VIN</text>
<text x="50.4" y="63.7">VOUT</text>
<text x="56.6" y="62.4">5</text>
<text x="83.9" y="62.9">1</text>
<text x="95.1" y="62.9">2</text>
<text x="179.4" y="63.1">1</text>
<text x="190.6" y="63.1">2</text>
<text x="35" y="67.5">3</text>
<text x="37.1" y="66.2">GND</text>
<text x="37.1" y="68.7">EN</text>
<text x="52.9" y="68.7">NC</text>
<text x="56.6" y="67.5">4</text>
<text x="179.4" y="70.3">1</text>
<text x="179.4" y="67">1</text>
<text x="190.6" y="70.3">2</text>
<text x="190.6" y="67">2</text>
<text x="18.3" y="88">VBUS</text>
<text x="19.2" y="85.5">GND</text>
<text x="24.4" y="84.2">A1B12</text>
<text x="24.4" y="86.8">A4B9</text>
<text x="24.4" y="89.3">A5</text>
<text x="100.1" y="87">1</text>
<text x="100.1" y="89.6">2</text>
<text x="102.2" y="88.3">GND</text>
<text x="114" y="89.6">GND</text>
<text x="119.1" y="88.3">53</text>
<text x="19.6" y="90.6">CC1</text>
<text x="19.6" y="95.7">DN1</text>
<text x="19.7" y="93.1">DP1</text>
<text x="24.4" y="91.8">A6</text>
<text x="24.4" y="94.4">A7</text>
<text x="100.1" y="92.1">3</text>
<text x="100.1" y="94.6">4</text>
<text x="102.2" y="90.8">GND</text>
<text x="102.2" y="93.4">3V3</text>
<text x="102.2" y="95.9">NC</text>
<text x="114" y="94.6">GND</text>
<text x="114" y="92.1">GND</text>
<text x="119.1" y="95.9">50</text>
<text x="119.1" y="93.4">51</text>
<text x="119.1" y="90.8">52</text>
<text x="18.5" y="98.2">SBU1</text>
<text x="19.6" y="100.7">CC2</text>
<text x="24.4" y="96.9">A8</text>
<text x="24.4" y="99.5">B5</text>
<text x="100.1" y="97.2">5</text>
<text x="100.1" y="99.7">6</text>
<text x="102.2" y="98.4">IO2</text>
<text x="102.2" y="101">IO3</text>
<text x="114" y="99.7">GND</text>
<text x="114" y="97.2">GND</text>
<text x="119.1" y="101">48</text>
<text x="119.1" y="98.4">49</text>
<text x="154.8" y="97.9">1</text>
<text x="166" y="97.9">2</text>
<text x="232.5" y="101.5">2</text>
<text x="232.5" y="96.4">3</text>
<text x="235.3" y="97.4">VBAT</text>
<text x="245.7" y="97.4">VDD</text>
<text x="251.3" y="96.4">4</text>
<text x="19.6" y="105.8">DN2</text>
<text x="19.7" y="103.3">DP2</text>
<text x="24.4" y="102">B6</text>
<text x="24.4" y="104.5">B7</text>
<text x="24.4" y="107.1">B8</text>
<text x="100.1" y="102.3">7</text>
<text x="100.1" y="104.8">8</text>
<text x="100.1" y="107.3">9</text>
<text x="102.2" y="103.5">NC</text>
<text x="102.2" y="106.1">EN</text>
<text x="114" y="107.3">GND</text>
<text x="114" y="104.8">GND</text>
<text x="114" y="102.3">GND</text>
<text x="119.1" y="106.1">46</text>
<text x="119.1" y="103.5">47</text>
<text x="232.5" y="106.6">1</text>
<text x="235.3" y="107.6">STAT</text>
<text x="235.3" y="102.5">VSS</text>
<text x="244.1" y="107.6">PROG</text>
<text x="251.3" y="106.6">5</text>
<text x="18.3" y="110.9">VBUS</text>
<text x="18.5" y="108.4">SBU2</text>
<text x="19.2" y="113.4">GND</text>
<text x="24.4" y="109.6">B4A9</text>
<text x="24.4" y="112.2">B1A12</text>
<text x="99" y="109.9">10</text>
<text x="99" y="112.4">11</text>
<text x="102.2" y="108.6">IO4</text>
<text x="102.2" y="111.1">IO5</text>
<text x="102.2" y="113.7">GND</text>
<text x="114" y="112.4">GND</text>
<text x="114" y="109.9">GND</text>
<text x="119.1" y="113.7">43</text>
<text x="119.1" y="111.1">44</text>
<text x="119.1" y="108.6">45</text>
<text x="17.5" y="116">SHELL</text>
<text x="17.5" y="118.5">SHELL</text>
<text x="24.4" y="114.7">1</text>
<text x="24.4" y="117.2">2</text>
<text x="24.4" y="119.8">3</text>
<text x="99" y="115">12</text>
<text x="99" y="117.5">13</text>
<text x="102.2" y="116.2">IO0</text>
<text x="102.2" y="118.8">IO1</text>
<text x="114" y="117.5">GND</text>
<text x="114" y="115">GND</text>
<text x="119.1" y="118.8">41</text>
<text x="119.1" y="116.2">42</text>
<text x="17.5" y="121.1">SHELL</text>
<text x="17.5" y="123.6">SHELL</text>
<text x="24.4" y="122.3">4</text>
<text x="99" y="120">14</text>
<text x="99" y="122.6">15</text>
<text x="99" y="125.1">16</text>
<text x="102.2" y="121.3">GND</text>
<text x="102.2" y="123.8">IO6</text>
<text x="114" y="125.1">GND</text>
<text x="114" y="122.6">GND</text>
<text x="114" y="120">GND</text>
<text x="119.1" y="123.8">39</text>
<text x="119.1" y="121.3">40</text>
<text x="99" y="127.7">17</text>
<text x="99" y="130.2">18</text>
<text x="102.2" y="126.4">IO7</text>
<text x="102.2" y="128.9">IO12</text>
<text x="102.2" y="131.5">IO13</text>
<text x="114" y="130.2">GND</text>
<text x="114" y="127.7">GND</text>
<text x="119.1" y="131.5">36</text>
<text x="119.1" y="128.9">37</text>
<text x="119.1" y="126.4">38</text>
<text x="99" y="132.7">19</text>
<text x="99" y="135.3">20</text>
<text x="99" y="137.8">21</text>
<text x="102.2" y="134">IO14</text>
<text x="102.2" y="136.5">IO15</text>
<text x="114" y="132.7">GND</text>
<text x="115.4" y="137.8">NC</text>
<text x="115.4" y="135.3">NC</text>
<text x="119.1" y="136.5">34</text>
<text x="119.1" y="134">35</text>
<text x="99" y="140.4">22</text>
<text x="99" y="142.9">23</text>
<text x="102.2" y="139.1">NC</text>
<text x="102.2" y="141.6">IO8</text>
<text x="115.4" y="142.9">NC</text>
<text x="115.4" y="140.4">NC</text>
<text x="119.1" y="141.6">32</text>
<text x="119.1" y="139.1">33</text>
<text x="99" y="145.4">24</text>
<text x="99" y="148">25</text>
<text x="102.2" y="144.2">IO9</text>
<text x="102.2" y="146.7">IO18</text>
<text x="102.2" y="149.2">IO19</text>
<text x="113.1" y="148">RXD0</text>
<text x="113.3" y="145.4">TXD0</text>
<text x="119.1" y="149.2">29</text>
<text x="119.1" y="146.7">30</text>
<text x="119.1" y="144.2">31</text>
<text x="99" y="150.5">26</text>
<text x="99" y="153.1">27</text>
<text x="102.2" y="151.8">IO20</text>
<text x="102.2" y="154.3">IO21</text>
<text x="114.1" y="153.1">IO22</text>
<text x="114.1" y="150.5">IO23</text>
<text x="119.1" y="151.8">28</text>
</g>
<g font-size="1.8" fill="#000080">
<text x="214" y="21">U4</text>
<text x="36.2" y="59.6">U2</text>
<text x="88" y="65.2">BOOT</text>
<text x="233.6" y="62.7">D2</text>
<text x="69.5" y="70">C11</text>
<text x="233.3" y="69">D1</text>
<text x="20.4" y="72.8">C10</text>
<text x="11.6" y="81.5">USB1</text>
<text x="89.3" y="78.7">C7</text>
<text x="234.6" y="83.5">C4</text>
<text x="29.3" y="88.1">R2</text>
<text x="101.2" y="84.2">U6</text>
<text x="234.8" y="93.6">U5</text>
<text x="29.3" y="98.2">R1</text>
<text x="158.4" y="100.2">RESET</text>
<text x="215.3" y="100.8">C3</text>
<text x="222.9" y="111.9">R8</text>
<text x="256.4" y="110.9">R9</text>
</g>
<g font-size="1.6" fill="#000080">
<text x="33.9" y="71.5">C9</text>
<text x="69" y="66.5">C8</text>
<text x="92.6" y="67.5">C2</text>
<text x="89.3" y="84">C6</text>
<text x="64.6" y="94.7">C5</text>
<text x="158.6" y="102.5">C1</text>
<text x="86.7" y="123.6">R4</text>
<text x="86.7" y="129">R3</text>
</g>
<g font-size="1.6" fill="#00f">
<text x="69" y="68.2">100nF</text>
<text x="90.6" y="69">100nF</text>
<text x="33.9" y="73.3">100nF</text>
<text x="89.3" y="89.8">100nF</text>
<text x="64.6" y="100.5">100nF</text>
<text x="158.6" y="108.4">100nF</text>
</g>
</svg>
